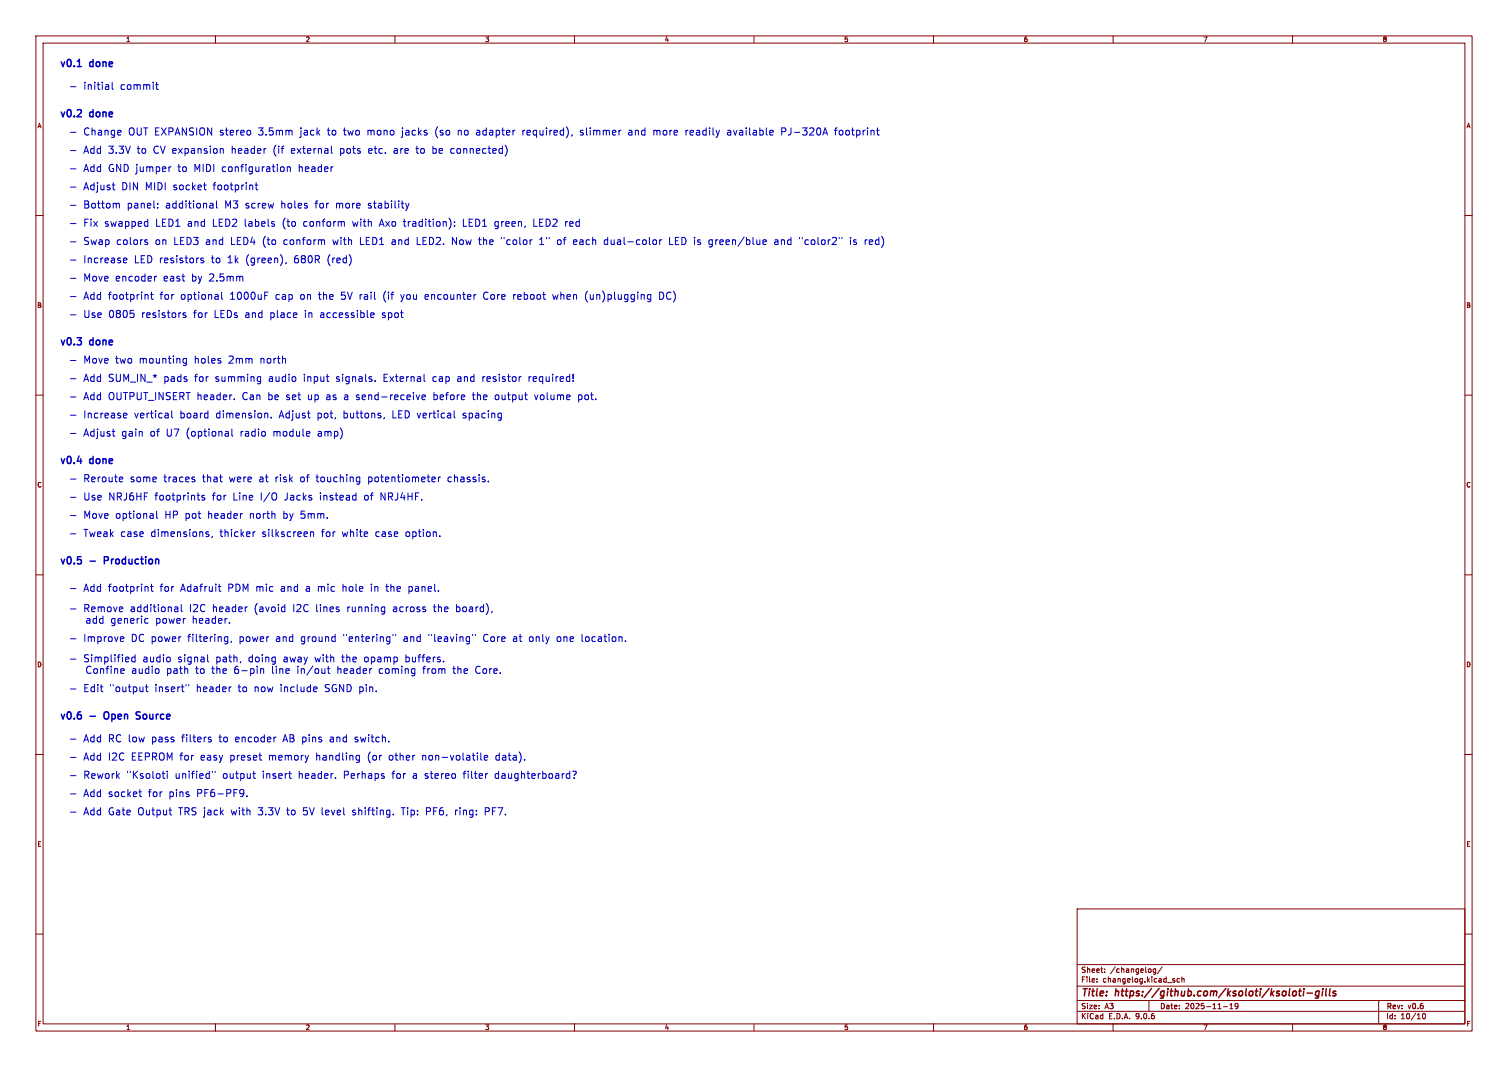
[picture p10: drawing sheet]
<svg xmlns="http://www.w3.org/2000/svg" width="420mm" height="297mm" viewBox="0 0 420 297" stroke-linecap="round" stroke-linejoin="round" font-family="sans-serif">
<g fill="none" stroke="#840000" stroke-width=".28">
<path d="M10 10h400v277h-400zM12 12h396v273h-396zM60 10v2M110 10v2M160 10v2M210 10v2M260 10v2M310 10v2M360 10v2M10 60h2M408 60h2M10 110h2"/>
<path d="M408 110h2M10 160h2M408 160h2M10 210h2M408 210h2M300 253h108v32h-108zM10 260h2M300 278.5h108M300 274.5h108M300 268.5h108M305.5 273.2v.2M305.5 272.5v.1"/>
<path d="M307.7 270.5v.2M307.7 269.8v.1M320 278.5v3M321.9 269.7v1.2l-.3 .3-.4-.1M321.9 269.8l-.5-.1-.2 .3 .1 .6h.6M323.7 269.1l-1.3 1.9M327.2 273v.3M328.5 272.5l-.4-.1-.3 .3 .1 .6h.6M329.2 272.5h.5l.1 .9M329.2 271.9v1.5M342.5 279.7l.4-.4v1.5M344 279.4l.1 .7 .4 .1 .3-.3"/>
<path d="M344.7 279.4v1l-.2 .3-.4 .1M384 278.5v6.5M408 260h2M60 285v2M110 285v2M160 285v2M210 285v2M260 285v2M300 281.5h108M310 285v2M340.7 280.2h1.2M342.5 280.8h.9"/>
<path d="M360 285v2M396.3 282.2l.2-.1a.8 .8 0 0 1 .5 .7 .8 .8 0 0 1-.5 .8l-.3-.6z"/>
</g>
<g fill="none" stroke="#840000" stroke-width=".4">
<path d="M361.7 275.9h.8M361.9 277.1l.4 .1M362.1 275.2l-.3 1.7M363.1 275.9l-.1 1.3M363.2 275.2v.2M364 276.4h1.5M367.4 276h-.8l-.3 .8 .4 .4 .6-.1M367.4 275.9l-.2 1.6-.4 .4-.5-.1M368.4 275.9l-.2 1.3M368.4 275.2v.2M369.4 275.2l-.2 1.7 .2 .3M370.4 275.2l-.2 1.7 .3 .3"/>
<path d="M372.1 276l-.5-.1-.3 .4 .7 .3-.1 .5h-.7"/>
</g>
<g fill="none" stroke="#0000c2" stroke-width=".28">
<path d="M19.6 36.8h1.6M19.6 24.1h1.6M30.2 23.7l.1 1.2M30.3 24.8l-.2 .1M30.3 24l-.2 .1M31.2 22.9v1.7l.3 .3M43.3 23.6h.8M43.6 22.9v1.7l.5 .3M69.6 36.4l.2 .2-.2 .9M81.1 36.3l.2 .2v1.1M143.2 36.3h.2M159.3 37.5l-.2 .4"/>
<path d="M173 36.3l-.4 .1M214.7 36.3l.5 .1 .1 .3-.9 .2M215.2 37.5l-.5 .1M229.3 37h1M229.8 35.6l.7 2M244.1 36.3h.8M244.4 35.6v1.7l.5 .3M19.6 41.9h1.6M19.6 57.2h1.6M19.6 52.1h1.6M19.6 47h1.6M31.2 51.5h.8"/>
<path d="M31.6 52.7l.4 .1M32.7 56.6l.5 .3v1M43.9 57.7v.2M43.9 56.7v.2M47.6 46.4l-.4 .2M56.7 51.5h.7M57.1 52.7l.3 .1M58.7 56.6h.4l.2 .3v1M59.3 57.1l-.6 .1M59.3 57.8l-.6 .1M60.3 55.9v1.7l.3 .3M61.3 41.5l.3-.2 .5 .1 .1 1.3"/>
<path d="M70.3 51.6l.1 1.2M71.1 51.5h.7M71.3 50.8v1.8l.5 .2M73.9 41.3h.2M78.5 46.4l.5 .1 .2 .3-.1 .8-.6 .2M80 46.6l.3-.2 .5 .1 .1 1.3M80 46.4v1.4M92.3 40.7v1.7l.3 .3M113 56.6l.4 1.3M113.4 57.9l-.4 .7M113.9 56.6l-.5 1.3M140.7 40.4a2.29 2.29 0 0 1 0 3"/>
<path d="M19.6 62.2h1.6M19.6 67.3h1.6M19.6 77.5h1.6M19.6 72.4h1.6M34.5 71.9l.6-.1 .2 .5-.9 .2M34.5 73.1h.7M40.6 67.4l.5 .1v.3l-.2 .3h-.4M40.6 61.7l.5 .1M40.6 66.7l.5 .1M41.1 61v2M41.1 62.9l-.5 .1M43.6 76.9l-.5 .4"/>
<path d="M56.7 71.9l-.5-.1-.3 .3 .1 .3 .7 .2v.5h-.8M67.3 76.9l.3 .3v1M76.2 62.3l.3 .3-.3 .4M76.2 61.7l.2 .1M79.7 73.1l-.2 .3M89.8 66.7l.6 .3v1.1M95.3 61.7l.6 .2v1.1M125.1 60.7a2.29 2.29 0 0 1 0 3.1M126.6 62.8v.2M126.6 61.8v.1M148.2 66.7l-.4 .1M182 66.8l.5-.1 .4 .4-.2 .9h-.7"/>
<path d="M183.7 66.7v1.4M184.3 66.7l-.6 .4M212.5 67.4l.9-.2-.1-.4-.5-.1-.3 .3 .1 1h.7M222.7 66.1v.4M234.5 66.1v.4M236.9 66.1v.2M236.9 66.7v1.4M241 66.7v1.4M241.1 66.8l-.1 .3M19.6 82.6h1.6M19.6 87.6h1.6M36.3 86.4h.9"/>
<path d="M37.2 87.3l.1 .2-.1 .8M41 82l.2 .3v1M41.9 82h.8M42.2 81.3v1.7l.5 .3M51.7 87.2l-.5-.1-.2 .2 .1 .3 .6 .2v.5h-.7M51.9 99.8v1.6l-.4 .4-.4-.1M51.9 99.9l-.6-.1-.3 .3 .2 .9h.7M61.7 81.3v1.7l.3 .3M73.7 82.3h.7M73.7 81.3h1M103.2 87.7l1-.2-.1-.3-.6-.1-.3 .2 .1 1h.8M132.6 82l-.6 .4"/>
<path d="M181.2 82.1l-.5-.1-.4 .4 .2 .8h.7M181.2 82v1.6l-.3 .4-.5-.1M19.6 100.3h1.6M19.6 105.4h1.6M19.6 110.5h1.6M19.6 115.6h1.6M34.5 116.2h.7M34.5 115.1l.6-.1 .2 .5-.9 .2M47.8 114.3v1.8l.3 .2M64.6 119.4v1.7l.3 .3M65.2 111.1v.2M72 104.8l.6 .1"/>
<path d="M72.6 104.8v1.7l-.2 .2-.5 .1M72.6 106.1l-.6 .1M74 115l.6 .3v1M75.5 116.1v.2M85.6 115h.8M86.2 116.3h.2M90.9 104.8h.7M91.4 106.2h.2M104.5 106v.2M107.1 116.2l-.2 .4M115.9 109.9l.5 1.4 .5-1.4M117.5 110.6l1-.2-.1-.4-.6-.1-.3 .3 .1 1h.8"/>
<path d="M118.1 104.2v1.7l.3 .3M126.5 114.3v1.8l.3 .2M139.4 115l.2 .1M139.6 115v1.6l-.2 .3M139.6 116.2l-.2 .1M145.1 104.8l-.4 .2M146.1 109.9h.8M146.7 111.3h.2M159.6 106v.2M159.6 104.2v1.2M19.6 120.7h1.6M19.6 133.4h1.6"/>
<path d="M19.6 138.4h1.6M31.2 120.1h.8M31.6 121.3l.4 .1M33.5 132.8l.6 .1 .1 .4-1 .2M34.1 134l-.6 .1M53.7 133.5h.5l.1 .3-.3 .3h-.4M53.7 132.8l.5 .1M54.9 137.9h.7M55.2 139.1l.4 .1M57 138l-.5-.1-.3 .2 .1 .3 .7 .2v.5h-.8M61.2 132.8h.7M61.7 134.1h.2"/>
<path d="M63 120.1h.3l.3 .3v1M63.6 120.6l-.6 .1M63.6 121.3l-.6 .1M86 120.1l.3 .5-1 .2M86.2 121.3l-.2 .1M98.6 137.9l.5 .1M99.1 139.1l-.5 .1M99.1 137.2v2M99.4 134h.8M99.4 132.9h.8M100.2 132.8v1.6l-.2 .3-.5 .1M120.6 132.8l.6 .1v.4l-.9 .2"/>
<path d="M121.2 134l-.6 .1M122.1 132.8v1.3M122.7 132.8l-.6 .4M136 133.9v.2M19.6 148.6h1.6M19.6 143.5h1.6M42.4 142.9l.3 .3v1.1M42.7 144.2l-.2 .1M42.7 143.4l-.2 .1M43.6 142.3v1.7l.3 .3M57.4 148.6l.7 .2 .1 .3-.3 .3-.6-.1M57.4 148.1h.7"/>
<path d="M59.1 149.3l-.1 .3M67.3 142.9h.2M70.5 148v1.4M71.1 148l-.6 .4M86.5 148.2l.3-.2 .4 .1 .1 1.3M86.5 148v1.4M122.5 149.2v.2M19.6 163.8h1.6M19.6 169.5h1.6M19.6 177.8h1.6M33.8 177.2l.6 .1 .1 .4-1 .2M34.4 178.5l-.6 .1"/>
<path d="M40.7 172.2h.5M41 163.3l.2 .2v1.1M41.2 173.4l-.5 .1M41.9 163.3h.8M42.2 162.6v1.7l.5 .3M48.7 169h.7l.1 1.3M48.7 170.2h.8M49.5 169.4l-.8 .2M50.5 168.3v1.7l.3 .3M60.8 163.3h.7M61.1 162.6v1.7l.4 .3M62.7 178.5h.7"/>
<path d="M62.7 177.3h.7M63.4 177.2v1.7l-.3 .3-.5-.1M63.9 173.3v.2M64.5 178.5l-.2 .4M68.7 168.9h.2M79.2 168.9l.1 .1M79.3 168.3v2M79.3 170.2l-.1 .1M93.1 177.2l.2 .1M93.3 176.6v2M93.3 178.5l-.2 .1M106.6 168.9l.5 .1"/>
<path d="M107.1 170.2l-.5 .1M107.1 168.9v1.7l-.3 .3M108.4 177.2l.2 .1M108.6 177.2l-.1 1.8M108.6 178.5l-.2 .1M109.4 176.6v.3M110.2 176.6v.3M131.6 176.6v.3M132.4 176.6v.3M137.1 170.2l-.2 .4M174.2 178.4v.2M19.6 191.8h1.6"/>
<path d="M19.6 183.5h1.6M33.9 186.1l.6 .1 .1 .4-1 .2M34.5 187.4l-.6 .1M37.6 182.2v2M37.6 183l-.5-.1-.4 .4 .2 .8h.7M40.5 191.2h.7M40.8 190.5v1.8l.4 .2M47.2 183l.2 .3-.2 .8M51.8 190.5v.4M52.6 190.5v.4M57.8 182.2v1.8l.3 .2M64.2 191.2h.2"/>
<path d="M67.1 184.1l-.1 .3M72.6 186.1v1.4M72.6 186.3l.3-.2 .4 .1 .1 1.3M87.6 191.2l.6 .1 .1 .4-1 .2M88.2 192.4l-.6 .1M91.1 186.1h.8M91.4 185.5v1.7l.5 .3M123.5 184v.2M19.6 205.7h1.6M19.6 215.9h1.6M19.6 210.8h1.6M45.1 215.3h.8"/>
<path d="M45.4 214.7v1.7l.5 .3M46.6 214.7v.2M46.6 215.3v1.4M58.1 205.7l.7 .2 .1 .3-.3 .3-.6-.1M58.1 205.3h.7M59.2 214.7v.3M59.9 214.7v.3M67.2 219.7l.6 .2a1.32 1.32 0 0 1-.5 1.8M70.4 215.3h.7M70.7 214.7v1.7l.4 .3M72.1 210.3h.8M72.7 211.6h.2"/>
<path d="M76.9 205.2l-.4 .1M80.4 215.3h.7M80.8 216.6l.3 .1M85.9 210.3l-.5 1.3M93.4 216.5v.2M99.3 210.3h.8M99.3 211.5h.8M100.1 210.3v1.6l-.4 .4-.5-.1M107 216.1v.5M108.3 206.3v.2M133 209.6v.2M133 210.3v1.3"/>
<path d="M133.9 209.6v1.7l.3 .3M134.9 210.9l.9-.2-.1-.4h-.6l-.2 .2 .1 1h.7M135.8 215.3l-.4 .1M146.1 211.4v.2M158.5 215.3l.2 .1M158.7 214.7v2M158.7 216.6l-.2 .1M159.5 214.8l.7-.1 .3 .3-.6 .9M159.9 216.5v.2M19.6 226.1h1.6M19.6 221h1.6M38.7 220.4h.7"/>
<path d="M39 221.5l.4 .2M47.1 225.5h.7M47.4 226.7l.4 .1M67.9 220.6l-.4 .4h-.3M68.8 221.6v.1M109.5 226.6v.2"/>
</g>
<path d="M21.5 18.5h1.2M29.1 156h.7M29.8 155h-.7v2M29.2 198.2a1.42 1.42 0 0 0 0 1.8M39.1 198.2l-.8-.1-.4 .4 .2 .5 .8 .3M37.9 200h1" fill="none" stroke="#0000c2" stroke-width=".4"/>
<g font-size="2.8" fill="#0000c2">
<text x="16.5" y="18.8">v0.1</text>
<text x="25.1" y="18.8">done</text>
<text x="23.1" y="25.2">initial</text>
<text x="33.4" y="25.2">commit</text>
<text x="16.5" y="32.8">v0.2</text>
<text x="25.1" y="32.8">done</text>
<text x="23.1" y="37.9">Change</text>
<text x="35.6" y="37.9">OUT EXPANSION stereo</text>
<text x="71.9" y="37.9">3.5mm</text>
<text x="83.6" y="37.9">jack</text>
<text x="91.3" y="37.9">to</text>
<text x="95.8" y="37.9">two</text>
<text x="102.4" y="37.9">mono</text>
<text x="112.1" y="37.9">jacks</text>
<text x="121.4" y="37.9">(so</text>
<text x="127.7" y="37.9">no</text>
<text x="132.9" y="37.9">adapter</text>
<text x="145.9" y="37.9">required),</text>
<text x="162" y="37.9">slimmer</text>
<text x="175.5" y="37.9">and</text>
<text x="182.5" y="37.9">more</text>
<text x="191.5" y="37.9">readily</text>
<text x="203.2" y="37.9">available</text>
<text x="218.3" y="37.9">PJ-320A</text>
<text x="233.3" y="37.9">footprint</text>
<text x="23.1" y="42.9">Add</text>
<text x="30" y="42.9">3.3V</text>
<text x="38.1" y="42.9">to</text>
<text x="42.6" y="42.9">CV expansion</text>
<text x="64.4" y="42.9">header</text>
<text x="76.1" y="42.9">(if</text>
<text x="81.1" y="42.9">external</text>
<text x="94.8" y="42.9">pots</text>
<text x="102.8" y="42.9">etc.</text>
<text x="109.9" y="42.9">are</text>
<text x="116.2" y="42.9">to</text>
<text x="120.7" y="42.9">be</text>
<text x="125.9" y="42.9">connected)</text>
<text x="23.1" y="53.1">Adjust</text>
<text x="23.1" y="48">Add</text>
<text x="30" y="48">GND jumper</text>
<text x="33.7" y="53.1">DIN MIDI socket</text>
<text x="49.5" y="48">to</text>
<text x="54" y="48">MIDI configuration</text>
<text x="59.3" y="53.1">footprint</text>
<text x="83.2" y="48">header</text>
<text x="23.1" y="58.2">Bottom</text>
<text x="35.3" y="58.2">panel:</text>
<text x="46" y="58.2">additional</text>
<text x="62.5" y="58.2">M3 screw</text>
<text x="78.3" y="58.2">holes</text>
<text x="87.8" y="58.2">for</text>
<text x="93.6" y="58.2">more</text>
<text x="102.6" y="58.2">stability</text>
<text x="23.1" y="63.3">Fix</text>
<text x="29" y="63.3">swapped</text>
<text x="43.2" y="63.3">LED1 and</text>
<text x="59.1" y="63.3">LED2 labels</text>
<text x="78.7" y="63.3">(to</text>
<text x="84.6" y="63.3">conform</text>
<text x="98.3" y="63.3">with</text>
<text x="105.9" y="63.3">Axo tradition):</text>
<text x="129.2" y="63.3">LED1 green,</text>
<text x="148.9" y="63.3">LED2 red</text>
<text x="23.1" y="68.3">Swap</text>
<text x="32.3" y="68.3">colors</text>
<text x="43.1" y="68.3">on</text>
<text x="48.3" y="68.3">LED3 and</text>
<text x="64.2" y="68.3">LED4 (to</text>
<text x="79" y="68.3">conform</text>
<text x="92.8" y="68.3">with</text>
<text x="100.4" y="68.3">LED1 and</text>
<text x="116.3" y="68.3">LED2.</text>
<text x="126.2" y="68.3">Now</text>
<text x="133.8" y="68.3">the</text>
<text x="140" y="68.3">&quot;color</text>
<text x="150.7" y="68.3">1&quot;</text>
<text x="155.7" y="68.3">of</text>
<text x="160.3" y="68.3">each</text>
<text x="168.9" y="68.3">dual-color</text>
<text x="187.1" y="68.3">LED is</text>
<text x="198.2" y="68.3">green/blue</text>
<text x="216.6" y="68.3">and</text>
<text x="223.6" y="68.3">&quot;color2&quot;</text>
<text x="237.7" y="68.3">is</text>
<text x="241.9" y="68.3">red)</text>
<text x="23.1" y="73.4">Increase</text>
<text x="37.3" y="73.4">LED resistors</text>
<text x="58.8" y="73.4">to</text>
<text x="63.3" y="73.4">1k</text>
<text x="68.4" y="73.4">(green),</text>
<text x="81.9" y="73.4">680R</text>
<text x="91.2" y="73.4">(red)</text>
<text x="23.1" y="83.6">Add</text>
<text x="23.1" y="78.5">Move</text>
<text x="30" y="83.6">footprint</text>
<text x="32" y="78.5">encoder</text>
<text x="44.5" y="83.6">for</text>
<text x="45.4" y="78.5">east</text>
<text x="50.2" y="83.6">optional</text>
<text x="53.3" y="78.5">by</text>
<text x="58.2" y="78.5">2.5mm</text>
<text x="64" y="83.6">1000uF</text>
<text x="76.7" y="83.6">cap</text>
<text x="83.6" y="83.6">on</text>
<text x="88.8" y="83.6">the</text>
<text x="95.1" y="83.6">5V rail</text>
<text x="106.9" y="83.6">(if</text>
<text x="111.9" y="83.6">you</text>
<text x="118.7" y="83.6">encounter</text>
<text x="135" y="83.6">Core</text>
<text x="143.3" y="83.6">reboot</text>
<text x="154.4" y="83.6">when</text>
<text x="163.5" y="83.6">(un)plugging</text>
<text x="184.2" y="83.6">DC)</text>
<text x="23.1" y="88.7">Use</text>
<text x="30.1" y="88.7">0805</text>
<text x="39.3" y="88.7">resistors</text>
<text x="53.9" y="88.7">for</text>
<text x="59.6" y="88.7">LEDs and</text>
<text x="75.3" y="88.7">place</text>
<text x="84.9" y="88.7">in</text>
<text x="89.3" y="88.7">accessible</text>
<text x="106.6" y="88.7">spot</text>
<text x="16.5" y="96.3">v0.3</text>
<text x="23.1" y="101.4">Move</text>
<text x="25.1" y="96.3">done</text>
<text x="32" y="101.4">two</text>
<text x="38.7" y="101.4">mounting</text>
<text x="54" y="101.4">holes</text>
<text x="63.6" y="101.4">2mm</text>
<text x="72.4" y="101.4">north</text>
<text x="23.1" y="106.4">Add</text>
<text x="30" y="106.4">SUM_IN_*</text>
<text x="45.5" y="106.4">pads</text>
<text x="54.1" y="106.4">for</text>
<text x="59.9" y="106.4">summing</text>
<text x="74.8" y="106.4">audio</text>
<text x="84.6" y="106.4">input</text>
<text x="93.7" y="106.4">signals.</text>
<text x="106.9" y="106.4">External</text>
<text x="120.7" y="106.4">cap</text>
<text x="127.6" y="106.4">and</text>
<text x="134.6" y="106.4">resistor</text>
<text x="147.5" y="106.4">required!</text>
<text x="23.1" y="111.5">Add</text>
<text x="30" y="111.5">OUTPUT_INSERT header.</text>
<text x="67.4" y="111.5">Can</text>
<text x="74.6" y="111.5">be</text>
<text x="79.7" y="111.5">set</text>
<text x="85.7" y="111.5">up</text>
<text x="90.9" y="111.5">as</text>
<text x="95.9" y="111.5">a send-receive</text>
<text x="120.9" y="111.5">before</text>
<text x="131.9" y="111.5">the</text>
<text x="138.2" y="111.5">output</text>
<text x="149.3" y="111.5">volume</text>
<text x="161.4" y="111.5">pot.</text>
<text x="23.1" y="116.6">Increase</text>
<text x="37.3" y="116.6">vertical</text>
<text x="50" y="116.6">board</text>
<text x="60" y="116.6">dimension.</text>
<text x="77.7" y="116.6">Adjust</text>
<text x="88.3" y="116.6">pot,</text>
<text x="95.6" y="116.6">buttons,</text>
<text x="109.3" y="116.6">LED vertical</text>
<text x="129.1" y="116.6">spacing</text>
<text x="23.1" y="121.7">Adjust</text>
<text x="33.7" y="121.7">gain</text>
<text x="41.7" y="121.7">of</text>
<text x="46.2" y="121.7">U7</text>
<text x="51.8" y="121.7">(optional</text>
<text x="66.9" y="121.7">radio</text>
<text x="76.1" y="121.7">module</text>
<text x="88.6" y="121.7">amp)</text>
<text x="16.5" y="129.3">v0.4</text>
<text x="25.1" y="129.3">done</text>
<text x="23.1" y="134.4">Reroute</text>
<text x="36.1" y="134.4">some</text>
<text x="45.5" y="134.4">traces</text>
<text x="56.3" y="134.4">that</text>
<text x="63.8" y="134.4">were</text>
<text x="72.2" y="134.4">at</text>
<text x="76.7" y="134.4">risk</text>
<text x="83.7" y="134.4">of</text>
<text x="88.2" y="134.4">touching</text>
<text x="102.7" y="134.4">potentiometer</text>
<text x="124.9" y="134.4">chassis.</text>
<text x="23.1" y="139.5">Use</text>
<text x="30.1" y="139.5">NRJ6HF</text>
<text x="43" y="139.5">footprints</text>
<text x="59.1" y="139.5">for</text>
<text x="64.9" y="139.5">Line</text>
<text x="72.5" y="139.5">I/O</text>
<text x="79.3" y="139.5">Jacks</text>
<text x="89.1" y="139.5">instead</text>
<text x="101.6" y="139.5">of</text>
<text x="106.1" y="139.5">NRJ4HF.</text>
<text x="23.1" y="149.6">Tweak</text>
<text x="23.1" y="144.5">Move</text>
<text x="32" y="144.5">optional</text>
<text x="33.4" y="149.6">case</text>
<text x="41.9" y="149.6">dimensions,</text>
<text x="45.8" y="144.5">HP pot</text>
<text x="57.8" y="144.5">header</text>
<text x="61.2" y="149.6">thicker</text>
<text x="69.5" y="144.5">north</text>
<text x="73" y="149.6">silkscreen</text>
<text x="78.9" y="144.5">by</text>
<text x="83.8" y="144.5">5mm.</text>
<text x="89.6" y="149.6">for</text>
<text x="95.4" y="149.6">white</text>
<text x="104.7" y="149.6">case</text>
<text x="113.1" y="149.6">option.</text>
<text x="16.5" y="157.2">v0.5</text>
<text x="25.1" y="157.2">-</text>
<text x="29.9" y="157.2">Production</text>
<text x="23.1" y="164.9">Add</text>
<text x="30" y="164.9">footprint</text>
<text x="44.5" y="164.9">for</text>
<text x="50.2" y="164.9">Adafruit</text>
<text x="63.4" y="164.9">PDM mic</text>
<text x="78.2" y="164.9">and</text>
<text x="85.2" y="164.9">a mic</text>
<text x="95.5" y="164.9">hole</text>
<text x="103.5" y="164.9">in</text>
<text x="107.8" y="164.9">the</text>
<text x="114.1" y="164.9">panel.</text>
<text x="23.1" y="170.5">Remove</text>
<text x="23.8" y="173.7">add</text>
<text x="30.8" y="173.7">generic</text>
<text x="36.1" y="170.5">additional</text>
<text x="43.3" y="173.7">power</text>
<text x="52.7" y="170.5">I2C</text>
<text x="53.6" y="173.7">header.</text>
<text x="59.1" y="170.5">header</text>
<text x="70.8" y="170.5">(avoid</text>
<text x="81.6" y="170.5">I2C</text>
<text x="88" y="170.5">lines</text>
<text x="96.7" y="170.5">running</text>
<text x="109.6" y="170.5">across</text>
<text x="121" y="170.5">the</text>
<text x="127.2" y="170.5">board),</text>
<text x="23.1" y="178.8">Improve</text>
<text x="36.4" y="178.8">DC power</text>
<text x="52.2" y="178.8">filtering,</text>
<text x="66.6" y="178.8">power</text>
<text x="76.8" y="178.8">and</text>
<text x="83.8" y="178.8">ground</text>
<text x="95.7" y="178.8">&quot;entering&quot;</text>
<text x="112.5" y="178.8">and</text>
<text x="119.5" y="178.8">&quot;leaving&quot;</text>
<text x="134.8" y="178.8">Core</text>
<text x="143.2" y="178.8">at</text>
<text x="147.7" y="178.8">only</text>
<text x="155.5" y="178.8">one</text>
<text x="162.4" y="178.8">location.</text>
<text x="23.1" y="184.5">Simplified</text>
<text x="39.6" y="184.5">audio</text>
<text x="49.4" y="184.5">signal</text>
<text x="60" y="184.5">path,</text>
<text x="69.1" y="184.5">doing</text>
<text x="78.9" y="184.5">away</text>
<text x="87.7" y="184.5">with</text>
<text x="95.3" y="184.5">the</text>
<text x="101.6" y="184.5">opamp</text>
<text x="113.1" y="184.5">buffers.</text>
<text x="23.8" y="187.7">Confine</text>
<text x="36.6" y="187.7">audio</text>
<text x="46.4" y="187.7">path</text>
<text x="54.5" y="187.7">to</text>
<text x="59.1" y="187.7">the</text>
<text x="65.3" y="187.7">6-pin</text>
<text x="75.9" y="187.7">line</text>
<text x="83" y="187.7">in/out</text>
<text x="94.2" y="187.7">header</text>
<text x="105.8" y="187.7">coming</text>
<text x="118.2" y="187.7">from</text>
<text x="126.6" y="187.7">the</text>
<text x="132.9" y="187.7">Core.</text>
<text x="23.1" y="192.8">Edit</text>
<text x="30.4" y="192.8">&quot;output</text>
<text x="43" y="192.8">insert&quot;</text>
<text x="54.6" y="192.8">header</text>
<text x="66.3" y="192.8">to</text>
<text x="70.8" y="192.8">now</text>
<text x="78.1" y="192.8">include</text>
<text x="90.6" y="192.8">SGND pin.</text>
<text x="16.5" y="200.4">v0.6</text>
<text x="25.1" y="200.4">-</text>
<text x="29.9" y="200.4">Open</text>
<text x="39.7" y="200.4">Source</text>
<text x="23.1" y="206.8">Add</text>
<text x="30" y="206.8">RC low</text>
<text x="42.1" y="206.8">pass</text>
<text x="50.6" y="206.8">filters</text>
<text x="61" y="206.8">to</text>
<text x="65.5" y="206.8">encoder</text>
<text x="78.9" y="206.8">AB pins</text>
<text x="92" y="206.8">and</text>
<text x="99" y="206.8">switch.</text>
<text x="23.1" y="211.8">Add</text>
<text x="30" y="211.8">I2C</text>
<text x="36.5" y="211.8">EEPROM for</text>
<text x="55.8" y="211.8">easy</text>
<text x="64.1" y="211.8">preset</text>
<text x="74.9" y="211.8">memory</text>
<text x="88.1" y="211.8">handling</text>
<text x="102.5" y="211.8">(or</text>
<text x="108.5" y="211.8">other</text>
<text x="117.8" y="211.8">non-volatile</text>
<text x="138.3" y="211.8">data).</text>
<text x="23.1" y="222">Add</text>
<text x="23.1" y="216.9">Rework</text>
<text x="30" y="222">socket</text>
<text x="35.2" y="216.9">&quot;Ksoloti</text>
<text x="41.2" y="222">for</text>
<text x="47" y="222">pins</text>
<text x="48.6" y="216.9">unified&quot;</text>
<text x="54.8" y="222">PF6-PF9.</text>
<text x="61.9" y="216.9">output</text>
<text x="73.1" y="216.9">insert</text>
<text x="83.1" y="216.9">header.</text>
<text x="95.7" y="216.9">Perhaps</text>
<text x="109.3" y="216.9">for</text>
<text x="115.1" y="216.9">a stereo</text>
<text x="129.3" y="216.9">filter</text>
<text x="138.1" y="216.9">daughterboard?</text>
<text x="23.1" y="227.1">Add</text>
<text x="30" y="227.1">Gate</text>
<text x="38.3" y="227.1">Output</text>
<text x="49.7" y="227.1">TRS jack</text>
<text x="64.3" y="227.1">with</text>
<text x="71.9" y="227.1">3.3V</text>
<text x="80" y="227.1">to</text>
<text x="84.5" y="227.1">5V level</text>
<text x="98.3" y="227.1">shifting.</text>
<text x="112.1" y="227.1">Tip:</text>
<text x="118.9" y="227.1">PF6,</text>
<text x="127.1" y="227.1">ring:</text>
<text x="135.4" y="227.1">PF7.</text>
</g>
<g font-size="2.8" fill="#840000">
<text x="301" y="277.9">Title:</text>
<text x="310.6" y="277.9">https://github.com/ksoloti/ksoloti-gills</text>
</g>
<g font-size="2.1" fill="#840000">
<text x="301" y="273.7">File:</text>
<text x="301" y="271">Sheet:</text>
<text x="307.1" y="273.7">changelog.kicad_sch</text>
<text x="309.2" y="271">/changelog/</text>
<text x="301" y="281.1">Size:</text>
<text x="307.6" y="281.1">A3</text>
<text x="323" y="281.1">Date:</text>
<text x="330" y="281.1">2025-11-19</text>
<text x="386" y="281.3">Rev:</text>
<text x="392.4" y="281.3">v0.6</text>
<text x="301" y="283.9">KiCad</text>
<text x="308.7" y="283.9">E.D.A.</text>
<text x="316.3" y="283.9">9.0.6</text>
<text x="386" y="283.9">Id:</text>
<text x="390.1" y="283.9">10/10</text>
</g>
<g font-size="1.8" fill="#840000">
<text x="35" y="11.9">1</text>
<text x="85" y="11.9">2</text>
<text x="135" y="11.9">3</text>
<text x="185" y="11.9">4</text>
<text x="235" y="11.9">5</text>
<text x="285" y="11.9">6</text>
<text x="335" y="11.9">7</text>
<text x="385" y="11.9">8</text>
<text x="10.3" y="35.9">A</text>
<text x="408.3" y="35.9">A</text>
<text x="10.3" y="85.9">B</text>
<text x="408.2" y="85.9">B</text>
<text x="10.3" y="135.9">C</text>
<text x="408.2" y="135.9">C</text>
<text x="10.3" y="185.9">D</text>
<text x="408.2" y="185.9">D</text>
<text x="10.3" y="235.9">E</text>
<text x="408.3" y="235.9">E</text>
<text x="10.3" y="285.9">F</text>
<text x="35" y="286.9">1</text>
<text x="85" y="286.9">2</text>
<text x="135" y="286.9">3</text>
<text x="185" y="286.9">4</text>
<text x="235" y="286.9">5</text>
<text x="285" y="286.9">6</text>
<text x="335" y="286.9">7</text>
<text x="385" y="286.9">8</text>
<text x="408.3" y="285.9">F</text>
</g>
</svg>
